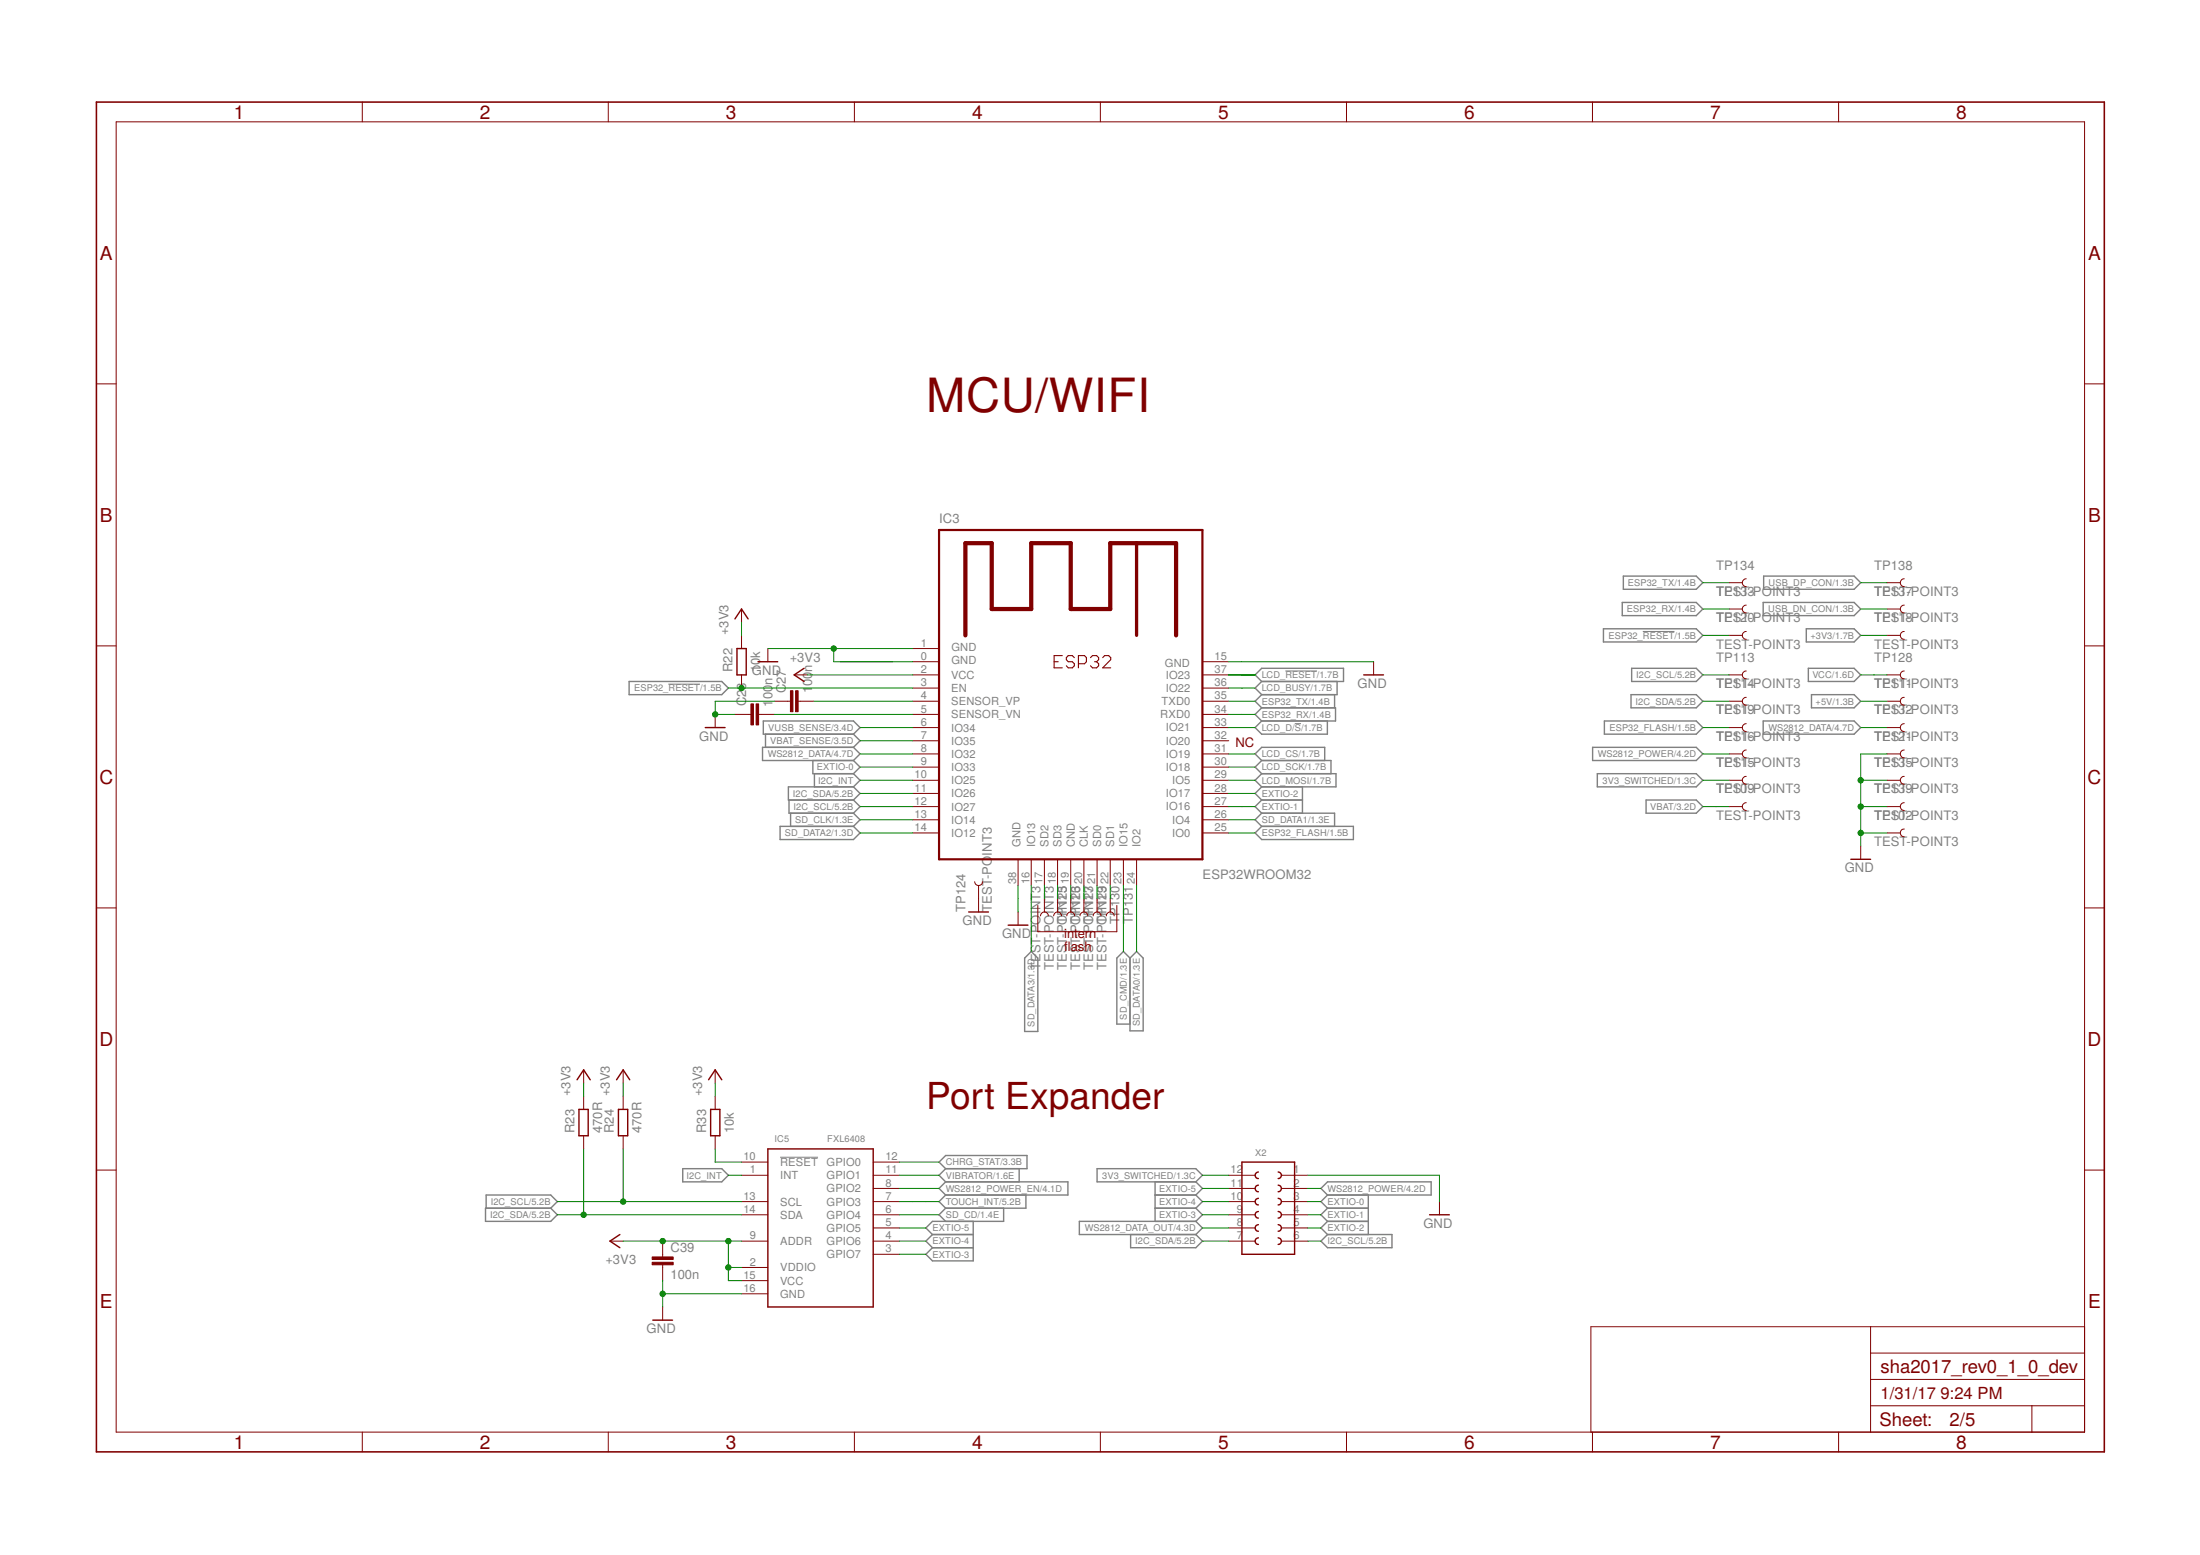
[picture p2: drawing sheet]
<svg xmlns="http://www.w3.org/2000/svg" width="297mm" height="210mm" viewBox="0 0 297 210" stroke-linecap="round" stroke-linejoin="round" font-family="sans-serif">
<path d="M90.2 92.4h4.3M173.5 90.6h4.3M174.8 97.7h.9M221.8 85.2h4.3M105.3 156.2h5.1" fill="none" stroke="#808080" stroke-width=".14"/>
<g fill="none" stroke="#808080" stroke-width=".19">
<path d="M219.2 77.8h9.8l.9 .9-.9 .8h-9.8zM238.1 77.8h12.2l.9 .9-.9 .8h-12.2zM84.9 92h12.6l.8 .9-.8 .9h-12.6zM103.1 97.3h12.1l.9 .9-.9 .9h-12.1zM103.4 99.1v1.8M115.2 99.1l.9 .9-.9 .9M169.5 91.1l.8-.9h11.1v1.8h-11.1zM170.3 93.8l-.8 .9 .8 .8M170.3 95.5h10v1.8h-10M170.3 95.5l-.8 .9 .8 .9M170.3 92l-.8 .9 .8 .9M170.3 97.3l-.8 .9 .8 .9h8.9v-1.8"/>
<path d="M180.2 93.8v1.7M180.5 92v1.8h-10.2M216.5 84.9h12.5l.9 .9-.9 .9h-12.5zM216.6 97.3h12.4l.9 .9-.9 .9h-12.4zM219 81.3h10l.9 .9-.9 .9h-10zM220.2 93.8h8.8l.9 .9-.9 .8h-8.8zM220.3 90.2h8.7l.9 .9-.9 .9h-8.7zM238.1 97.3h12.2l.9 .9-.9 .9h-12.2zM238.1 81.3h12.2l.9 .9-.9 .9h-12.2zM243.9 84.9h6.4l.9 .9-.9 .9h-6.4zM244.2 90.2h6.1l.9 .9-.9 .9h-6.1zM244.6 93.8h5.7l.9 .9-.9 .8h-5.7z"/>
<path d="M105.3 111.5h9.9l.9 .9-.9 .9h-9.9zM106.5 108v1.8h8.7M106.7 109.8v1.7M109.7 102.7v1.7h5.5M110 104.4v1.8M115.2 100.9h-12.2v1.8h12.2M115.2 106.2h-8.8v1.8h8.8M115.2 109.8l.9 .9-.9 .8M115.2 100.9l.9 .9-.9 .9M115.2 106.2l.9 .9-.9 .9M115.2 108l.9 .9-.9 .9M115.2 104.4l.9 .9-.9 .9"/>
<path d="M115.2 102.7l.9 .8-.9 .9M170.3 109.8h9.9v1.7M170.3 102.7l-.8 .8 .8 .9M170.3 102.7h9.4v1.7M170.3 104.4h10.1v1.8h-10.1M170.3 102.7l-.8-.9 .8-.9h8.6v1.8M170.3 109.8l-.8 .9 .8 .8M170.3 111.5h12.4v1.8h-12.4l-.8-.9zM170.3 104.4l-.8 .9 .8 .9M170.3 108h5.6M170.3 108l-.8 .9 .8 .9M170.3 106.2l-.8 .9 .8 .9"/>
<path d="M175.9 106.2v3.6M215 100.9h14l.9 .9-.9 .9h-14zM215.7 104.4h13.3l.9 .9-.9 .9h-13.3zM222.2 108h6.8l.9 .9-.9 .9h-6.8zM138.3 129.3l.9-.9 .9 .9v9.9h-1.8zM152.6 129.3l-.9-.9-.9 .9v8.9h1.8M153.5 128.4l.8 .9v9.8h-1.7v-9.8zM92.2 157.8h5.3l.8 .8-.8 .9h-5.3zM126.8 156.9l.9-.9h11v1.8h-11zM127.7 157.8l-.9 .8 .9 .9M127.7 159.5h16.5v1.8h-16.5M127.7 159.5l-.9 .9 .9 .9"/>
<path d="M137.6 157.8v1.7M148.1 157.8h13.4l.8 .8-.8 .9h-13.4zM156 159.5v5.4M161.5 159.5l.8 .9-.8 .9M65.6 163.1h8.8l.8 .9-.8 .9h-8.8zM65.6 163.1v-1.8h8.8l.8 .9-.8 .9M125.9 168.4h5.5M125.9 166.6h5.5M125.9 166.6l-.9 .9 .9 .9M127.7 163.1l-.9 .9 .9 .9M127.7 161.3l-.9 .9 .9 .9M131.4 164.9v5.3h-5.5l-.9-.9 .9-.9"/>
<path d="M135.5 163.1v1.8h-9.6l-.9 .9 .9 .8M138.5 161.3v1.8h-10.8M152.7 166.6v1.8h8.8l.8-.9-.8-.9M156 163.1h5.5M156 161.3h5.5M161.5 164.9h-15.8v1.7h15.8M161.5 163.1l.8 .9-.8 .9M161.5 161.3l.8 .9-.8 .9M161.5 164.9l.8 .9-.8 .8M178.4 160.4l.8-.9h14v1.8h-14zM178.4 167.5l.8-.9h8.7v1.8h-8.7zM179.2 163.1h5.5"/>
<path d="M179.2 164.9h5.5M179.2 161.3l-.8 .9 .8 .9M179.2 163.1l-.8 .9 .8 .9M179.2 164.9l-.8 .9 .8 .8M184.7 161.3v5.3"/>
</g>
<g fill="none" stroke="#800000" stroke-width=".14">
<path d="M15.7 16.4h265.8v176.9h-265.8zM48.9 13.8v2.6M82.1 13.8v2.6M115.4 13.8v2.6M148.6 13.8v2.6M181.8 13.8v2.6M215 13.8v2.6M248.2 13.8v2.6M13 51.8h2.7M281.5 51.8h2.6M233.5 78.7h1.7M235.8 78.1a.53 .53 0 0 0-.6 .6 .53 .53 0 0 0 .6 .5"/>
<path d="M254.8 78.7h1.8M257.1 78.1a.53 .53 0 0 0-.5 .6 .53 .53 0 0 0 .5 .5M13 87.2h2.7M96.6 96.4v1.8M99.2 96.4h2.2M100.1 82.2v1.8M100.1 85.8v1.7M100.1 91.1v1.8M102.4 96.4h2.2M103.7 87.5v1.8M104.6 94.7h2.1M107.2 91.1h1.8"/>
<path d="M107.8 94.7h2.1M123.2 94.7h3.6M123.2 96.4h3.6M123.2 100h3.6M123.2 98.2h3.6M123.2 92.9h3.6M123.2 91.1h3.6M123.2 89.3h3.6M123.2 87.5h3.6M162.3 94.7h3.6M162.3 96.4h3.6M162.3 100h3.6"/>
<path d="M162.3 98.2h3.6M162.3 92.9h3.6M162.3 91.1h3.6M162.3 89.3h3.6M185.5 89.3v1.8M233.5 94.7h1.7M233.5 98.2h1.7M233.5 91.1h1.7M233.5 85.8h1.7M233.5 82.2h1.7M235.8 90.6a.53 .53 0 0 0-.6 .5 .53 .53 0 0 0 .6 .5M235.8 94.1a.53 .53 0 0 0-.6 .6 .53 .53 0 0 0 .6 .5"/>
<path d="M235.8 97.7a.53 .53 0 0 0-.6 .5 .53 .53 0 0 0 .6 .5M235.8 85.2a.53 .53 0 0 0-.6 .6 .53 .53 0 0 0 .6 .5M235.8 81.7a.53 .53 0 0 0-.6 .5 .53 .53 0 0 0 .6 .5M254.8 94.7h1.8M254.8 98.2h1.8M254.8 91.1h1.8M254.8 85.8h1.8M254.8 82.2h1.8M257.1 85.2a.53 .53 0 0 0-.5 .6 .53 .53 0 0 0 .5 .5M257.1 90.6a.53 .53 0 0 0-.5 .5 .53 .53 0 0 0 .5 .5M257.1 94.1a.53 .53 0 0 0-.5 .6 .53 .53 0 0 0 .5 .5M257.1 97.7a.53 .53 0 0 0-.5 .5 .53 .53 0 0 0 .5 .5"/>
<path d="M257.1 81.7a.53 .53 0 0 0-.5 .5 .53 .53 0 0 0 .5 .5M281.5 87.2h2.6M123.2 112.4h3.6M123.2 110.7h3.6M123.2 108.9h3.6M123.2 107.1h3.6M123.2 105.3h3.6M123.2 103.5h3.6M123.2 101.8h3.6M131.6 119a.53 .53 0 0 0 .5 .5 .53 .53 0 0 0 .6-.5M132.1 119.5v3.6M137.5 116v3.5"/>
<path d="M139.2 116v3.5M141 116v3.5M142.8 116v3.5M144.6 116v3.5M146.3 116v3.5M148.1 116v3.5M149.9 116v3.5M151.7 116v3.5M153.5 116v3.5M162.3 112.4h3.6M162.3 110.7h3.6M162.3 108.9h3.6"/>
<path d="M162.3 107.1h3.6M162.3 105.3h3.6M162.3 103.5h3.6M162.3 101.8h3.6M233.5 108.9h1.7M233.5 105.3h1.7M233.5 101.8h1.7M235.8 101.2a.53 .53 0 0 0-.6 .6 .53 .53 0 0 0 .6 .5M235.8 104.8a.53 .53 0 0 0-.6 .5 .53 .53 0 0 0 .6 .6M235.8 108.4a.53 .53 0 0 0-.6 .5 .53 .53 0 0 0 .6 .5M251.2 114.2v1.8M254.8 112.4h1.8"/>
<path d="M254.8 108.9h1.8M254.8 105.3h1.8M254.8 101.8h1.8M257.1 101.2a.53 .53 0 0 0-.5 .6 .53 .53 0 0 0 .5 .5M257.1 104.8a.53 .53 0 0 0-.5 .5 .53 .53 0 0 0 .5 .6M257.1 108.4a.53 .53 0 0 0-.5 .5 .53 .53 0 0 0 .5 .5M257.1 111.9a.53 .53 0 0 0-.5 .5 .53 .53 0 0 0 .5 .6M13 122.6h2.7M137.5 123.1v1.8M140.1 122.2v3.6h10.7v-3.6M140.5 123.6a.53 .53 0 0 1 .5-.5 .53 .53 0 0 1 .5 .5M141 121.3v1.8"/>
<path d="M142.3 123.6a.53 .53 0 0 1 .5-.5 .53 .53 0 0 1 .5 .5M142.8 121.3v1.8M144 123.6a.53 .53 0 0 1 .6-.5 .53 .53 0 0 1 .5 .5M144.6 121.3v1.8M145.8 123.6a.53 .53 0 0 1 .5-.5 .53 .53 0 0 1 .6 .5M146.3 121.3v1.8M147.6 123.6a.53 .53 0 0 1 .5-.5 .53 .53 0 0 1 .6 .5M148.1 121.3v1.8M149.4 123.6a.53 .53 0 0 1 .5-.5 .53 .53 0 0 1 .5 .5M149.9 121.3v1.8M281.5 122.6h2.6M13 157.9h2.7"/>
<path d="M78.8 144.4v1.8M78.8 148v1.8M78.8 153.3v1.8M84.1 144.4v1.8M84.1 148v1.8M84.1 153.3v1.8M96.6 144.4v1.8M96.6 148v1.8M96.6 153.3v1.8M100.1 156.9h3.6M100.1 158.6h3.6M117.9 156.9h3.6"/>
<path d="M117.9 158.6h3.6M165.9 158.6h3.6M173 158.6h3.6M281.5 157.9h2.6M82.4 167.5h1.7M89.5 167.5v2.2M89.5 170.7v2.2M89.5 176.4v1.8M100.1 162.2h3.6M100.1 164h3.6M100.1 172.9h3.6M100.1 174.6h3.6"/>
<path d="M100.1 167.5h3.6M100.1 171.1h3.6M117.9 162.2h3.6M117.9 164h3.6M117.9 160.4h3.6M117.9 165.8h3.6M117.9 167.5h3.6M117.9 169.3h3.6M165.9 162.2h3.6M165.9 164h3.6M165.9 160.4h3.6M165.9 165.8h3.6"/>
<path d="M165.9 167.5h3.6M173 162.2h3.6M173 164h3.6M173 160.4h3.6M173 165.8h3.6M173 167.5h3.6M194.4 162.2v1.8M252.6 179.1v14.2M281.5 179.1h-66.7v14.2M48.9 193.3v2.7M82.1 193.3v2.7M115.4 193.3v2.7"/>
<path d="M148.6 193.3v2.7M181.8 193.3v2.7M215 193.3v2.7M248.2 193.3v2.7M252.6 189.8h28.9M252.6 186.2h28.9M252.6 182.6h28.9M274.3 189.8v3.5"/>
</g>
<path d="M13 13.8h271.1v182.2h-271.1z" fill="none" stroke="#800000" stroke-width=".21"/>
<g fill="none" stroke="#800000" stroke-width=".19">
<path d="M95.2 98.2h2.7M99.2 83.5l.9-1.3 .9 1.3M99.5 87.5h1.3v3.6h-1.3zM102.3 89.3h2.7M108.6 90.2l-1.4 .9 1.4 .9M184.1 91.1h2.7M249.9 116h2.7M130.8 123.1h2.7M136.1 124.9h2.7M77.9 145.8l.9-1.4 .9 1.4M78.2 149.8h1.2v3.5h-1.2zM83.2 145.8l.9-1.4 .9 1.4"/>
<path d="M83.5 149.8h1.3v3.5h-1.3zM95.7 145.8l.9-1.4 .9 1.4M95.9 149.8h1.3v3.5h-1.3zM103.7 155.1h14.2v21.3h-14.2zM167.7 156.9h7.1v12.4h-7.1zM169.9 158.2a.44 .44 0 0 0-.4 .4 .44 .44 0 0 0 .4 .5M169.9 160a.44 .44 0 0 0-.4 .4 .44 .44 0 0 0 .4 .5M172.6 158.2a.44 .44 0 0 1 .4 .4 .44 .44 0 0 1-.4 .5M172.6 160a.44 .44 0 0 1 .4 .4 .44 .44 0 0 1-.4 .5M83.7 166.6l-1.3 .9 1.3 .9M88.1 178.2h2.7M169.9 161.8a.44 .44 0 0 0-.4 .4 .44 .44 0 0 0 .4 .4"/>
<path d="M169.9 163.5a.44 .44 0 0 0-.4 .5 .44 .44 0 0 0 .4 .4M169.9 165.3a.44 .44 0 0 0-.4 .5 .44 .44 0 0 0 .4 .4M169.9 167.1a.44 .44 0 0 0-.4 .4 .44 .44 0 0 0 .4 .5M172.6 167.1a.44 .44 0 0 1 .4 .4 .44 .44 0 0 1-.4 .5M172.6 165.3a.44 .44 0 0 1 .4 .5 .44 .44 0 0 1-.4 .4M172.6 163.5a.44 .44 0 0 1 .4 .5 .44 .44 0 0 1-.4 .4M172.6 161.8a.44 .44 0 0 1 .4 .4 .44 .44 0 0 1-.4 .4M193 164h2.7"/>
</g>
<g fill="#800000" stroke="#800000" stroke-width=".14">
<path d="M107.4 93.2h.4v2.9h-.4z"/>
<path d="M106.7 93.2h.4v2.9h-.4z"/>
<path d="M102.1 95h.3v2.9h-.3z"/>
<path d="M101.4 95h.3v2.9h-.3z"/>
<path d="M88.1 170.4h2.8v.3h-2.8z"/>
<path d="M88.1 169.7h2.8v.3h-2.8z"/>
</g>
<path d="M126.8 71.5h35.5v44.5h-35.5z" fill="none" stroke="#800000" stroke-width=".3"/>
<path d="M130.3 85.8v-12.5h3.6v8.9h5.3v-8.9h5.4v8.9h5.3v-8.9h8.9v12.5" fill="none" stroke="#800000" stroke-width=".57"/>
<path d="M153.5 73.3v12.5" fill="none" stroke="#800000" stroke-width=".44"/>
<path d="M142.3 89.3h.6M143.4 88.5h-1.1v1.6h1.1M145.1 88.8l-.3-.3h-.6l-.2 .3v.2l.2 .3h.6l.3 .3v.3l-.3 .2h-.6l-.2-.2M145.6 89.6h.8l.3-.3v-.5l-.3-.3h-.8v1.6M147.2 88.8l.3-.3h.6l.2 .3v.2l-.2 .3M147.8 89.3h.3M148.1 89.3l.2 .3v.3l-.2 .2h-.6l-.3-.2M148.9 88.8l.2-.3h.6l.3 .3v.2l-1.1 1.1h1.1" fill="none" stroke="#800000" stroke-width=".15"/>
<g fill="none" stroke="#008000" stroke-width=".14">
<path d="M229.9 78.7h3.6M251.2 78.7h3.6M98.3 92.9h24.9M100.1 84v1.8M103.7 87.5h19.5M104.6 94.7h-8v1.7h2.6M104.6 96.4h18.6M109 91.1h14.2M109.9 94.7h13.3M112.6 87.5v1.8h10.6M116.1 98.2h7.1M116.1 100h7.1"/>
<path d="M165.9 94.7h3.6M165.9 96.4h3.6M165.9 89.3h19.6M165.9 92.9h3.6M165.9 91.1h3.6M165.9 98.2h3.6M229.9 94.7h3.6M229.9 85.8h3.6M229.9 91.1h3.6M229.9 82.2h3.6M229.9 98.2h3.6M251.2 94.7h3.6"/>
<path d="M251.2 85.8h3.6M251.2 91.1h3.6M251.2 82.2h3.6M251.2 98.2h3.6M116.1 101.8h7.1M116.1 105.3h7.1M116.1 108.9h7.1M116.1 112.4h7.1M116.1 103.5h7.1M116.1 110.7h7.1M116.1 107.1h7.1M137.5 119.5v3.6"/>
<path d="M139.2 119.5v8.9M141 119.5v1.8M142.8 119.5v1.8M144.6 119.5v1.8M146.3 119.5v1.8M148.1 119.5v1.8M149.9 119.5v1.8M151.7 119.5v8.9M153.5 119.5v8.9M165.9 101.8h3.6M165.9 105.3h3.6M165.9 108.9h3.6"/>
<path d="M165.9 112.4h3.6M165.9 103.5h3.6M165.9 110.7h3.6M165.9 107.1h3.6M229.9 101.8h3.6M229.9 105.3h3.6M229.9 108.9h3.6M251.2 105.3h3.6M251.2 108.9h3.6M251.2 112.4h3.6M254.8 101.8h-3.6v12.4M78.8 146.2v1.8"/>
<path d="M78.8 155.1v8.9M84.1 146.2v1.8M84.1 155.1v7.1M96.6 146.2v1.8M96.6 155.1v1.8h3.5M98.3 158.6h1.8M121.5 158.6h5.3M121.5 156.9h5.3M162.3 158.6h3.6M176.6 158.6h17.8v3.6M75.2 164h24.9M75.2 162.2h24.9"/>
<path d="M84.1 167.5h16M89.5 174.6h10.6M89.5 172.9v3.5M98.3 167.5v5.4h1.8M98.3 171.1h1.8M121.5 167.5h3.5M121.5 164h5.3M121.5 160.4h5.3M121.5 162.2h5.3M121.5 169.3h3.5M121.5 165.8h3.5M162.3 167.5h3.6"/>
<path d="M162.3 164h3.6M162.3 160.4h3.6M162.3 162.2h3.6M162.3 165.8h3.6M176.6 167.5h1.8M176.6 164h1.8M176.6 160.4h1.8M176.6 162.2h1.8M176.6 165.8h1.8"/>
</g>
<g fill="#008000" stroke="#008000" stroke-width=".14">
<circle cx="96.6" cy="96.4" r=".36"/>
<circle cx="112.6" cy="87.5" r=".36"/>
<circle cx="89.5" cy="174.6" r=".36"/>
<circle cx="251.2" cy="105.3" r=".36"/>
<circle cx="251.2" cy="108.9" r=".36"/>
<circle cx="251.2" cy="112.4" r=".36"/>
<circle cx="100.1" cy="92.9" r=".36"/>
<circle cx="98.3" cy="167.5" r=".36"/>
<circle cx="98.3" cy="171.1" r=".36"/>
<circle cx="89.5" cy="167.5" r=".36"/>
<circle cx="78.8" cy="164" r=".36"/>
<circle cx="84.1" cy="162.2" r=".36"/>
</g>
<text font-size="6.4" fill="#800000" x="125.1" y="55.5">MCU/WIFI</text>
<text font-size="5" fill="#800000" x="125.1" y="149.8">Port Expander</text>
<g font-size="2.6" fill="#800000">
<text x="31.6" y="16">1</text>
<text x="64.8" y="16">2</text>
<text x="98" y="16">3</text>
<text x="131.2" y="16">4</text>
<text x="164.5" y="16">5</text>
<text x="197.7" y="16">6</text>
<text x="230.9" y="16">7</text>
<text x="264.1" y="16">8</text>
<text x="13.5" y="35">A</text>
<text x="281.9" y="35">A</text>
<text x="13.5" y="70.4">B</text>
<text x="281.9" y="70.4">B</text>
<text x="13.4" y="105.8">C</text>
<text x="281.9" y="105.8">C</text>
<text x="13.4" y="141.2">D</text>
<text x="281.9" y="141.2">D</text>
<text x="13.5" y="176.5">E</text>
<text x="281.9" y="176.5">E</text>
<text x="31.6" y="195.6">1</text>
<text x="64.8" y="195.6">2</text>
<text x="98" y="195.6">3</text>
<text x="131.2" y="195.6">4</text>
<text x="164.5" y="195.6">5</text>
<text x="197.7" y="195.6">6</text>
<text x="230.9" y="195.6">7</text>
<text x="264.1" y="195.6">8</text>
</g>
<g font-size="2.5" fill="#800000">
<text x="253.9" y="185.3">sha2017_rev0_1_0_dev</text>
<text x="253.7" y="192.5">Sheet:</text>
<text x="263.2" y="192.4">2/5</text>
</g>
<g font-size="2.2" fill="#800000">
<text x="253.9" y="188.9">1/31/17</text>
<text x="262" y="188.9">9:24 PM</text>
</g>
<g font-size="1.8" fill="#808080">
<text x="126.8" y="70.7">IC3</text>
<text x="231.7" y="76.9">TP134</text>
<text x="253" y="76.9">TP138</text>
<text x="231.7" y="84">TE120</text>
<text x="231.7" y="80.4">TE133</text>
<text x="231.7" y="84">TPST-POINT3</text>
<text x="231.7" y="80.4">TPST-POINT3</text>
<text x="253" y="84">TE118</text>
<text x="253" y="80.4">TE137</text>
<text x="253" y="84">TPST-POINT3</text>
<text x="253" y="80.4">TPST-POINT3</text>
<text x="98.4" y="85.8" transform="rotate(-90 98.4 85.8)">+3V3</text>
<text x="102.6" y="88.8" transform="rotate(-90 102.6 88.8)">k</text>
<text x="106.6" y="89.3">+3V3</text>
<text x="231.7" y="87.5">TEST-POINT3</text>
<text x="231.7" y="89.3">TP113</text>
<text x="253" y="87.5">TEST-POINT3</text>
<text x="253" y="89.3">TP128</text>
<text x="98.9" y="90.7" transform="rotate(-90 98.9 90.7)">R22</text>
<text x="100.8" y="95.4" transform="rotate(-90 100.8 95.4)">C28</text>
<text x="101.5" y="91.1">GND</text>
<text x="102.6" y="90.7" transform="rotate(-90 102.6 90.7)">10</text>
<text x="104.3" y="95.4" transform="rotate(-90 104.3 95.4)">1</text>
<text x="104.3" y="94.4" transform="rotate(-90 104.3 94.4)">00</text>
<text x="104.3" y="92.4" transform="rotate(-90 104.3 92.4)">n</text>
<text x="106.1" y="93.6" transform="rotate(-90 106.1 93.6)">C27</text>
<text x="109.6" y="93.6" transform="rotate(-90 109.6 93.6)">1</text>
<text x="109.6" y="92.6" transform="rotate(-90 109.6 92.6)">00</text>
<text x="109.6" y="90.7" transform="rotate(-90 109.6 90.7)">n</text>
<text x="183.3" y="92.9">GND</text>
<text x="231.7" y="92.9">TE114</text>
<text x="231.7" y="92.9">TPST-POINT3</text>
<text x="253" y="92.9">TE111</text>
<text x="253" y="92.9">TPST-POINT3</text>
<text x="94.4" y="100">GND</text>
<text x="231.7" y="96.4">TE119</text>
<text x="231.7" y="100">TE116</text>
<text x="231.7" y="96.4">TPST-POINT3</text>
<text x="231.7" y="100">TPST-POINT3</text>
<text x="253" y="96.4">TE132</text>
<text x="253" y="100">TE121</text>
<text x="253" y="96.4">TPST-POINT3</text>
<text x="253" y="100">TPST-POINT3</text>
<text x="231.7" y="103.5">TE115</text>
<text x="231.7" y="107.1">TE109</text>
<text x="231.7" y="103.5">TPST-POINT3</text>
<text x="231.7" y="107.1">TPST-POINT3</text>
<text x="253" y="103.5">TE135</text>
<text x="253" y="107.1">TE139</text>
<text x="253" y="103.5">TPST-POINT3</text>
<text x="253" y="107.1">TPST-POINT3</text>
<text x="231.7" y="110.7">TEST-POINT3</text>
<text x="253" y="110.7">TE102</text>
<text x="253" y="110.7">TPST-POINT3</text>
<text x="133.9" y="115.5" transform="rotate(-90 133.9 115.5)">INT3</text>
<text x="162.4" y="118.7">ESP32WROOM32</text>
<text x="249.1" y="117.8">GND</text>
<text x="253" y="114.2">TEST-POINT3</text>
<text x="130" y="124.9">GND</text>
<text x="130.3" y="123.1" transform="rotate(-90 130.3 123.1)">TP124</text>
<text x="133.9" y="123.1" transform="rotate(-90 133.9 123.1)">TEST-PO</text>
<text x="144" y="124.7" transform="rotate(-90 144 124.7)">TP123</text>
<text x="145.8" y="124.7" transform="rotate(-90 145.8 124.7)">TP123</text>
<text x="147.6" y="124.7" transform="rotate(-90 147.6 124.7)">TP123</text>
<text x="149.4" y="124.7" transform="rotate(-90 149.4 124.7)">TP123</text>
<text x="151.2" y="124.7" transform="rotate(-90 151.2 124.7)">TP130</text>
<text x="152.9" y="124.7" transform="rotate(-90 152.9 124.7)">TP131</text>
<text x="135.3" y="126.7">GND</text>
<text x="140.5" y="131" transform="rotate(-90 140.5 131)">TEST-POINT3</text>
<text x="142.3" y="131" transform="rotate(-90 142.3 131)">TEST-POINT3</text>
<text x="144" y="131" transform="rotate(-90 144 131)">TEST-POINT5</text>
<text x="145.8" y="131" transform="rotate(-90 145.8 131)">TEST-POINT6</text>
<text x="147.6" y="131" transform="rotate(-90 147.6 131)">TEST-POINT7</text>
<text x="149.4" y="131" transform="rotate(-90 149.4 131)">TEST-POINT9</text>
<text x="77" y="148" transform="rotate(-90 77 148)">+3V3</text>
<text x="82.4" y="148" transform="rotate(-90 82.4 148)">+3V3</text>
<text x="94.8" y="148" transform="rotate(-90 94.8 148)">+3V3</text>
<text x="77.6" y="153" transform="rotate(-90 77.6 153)">R23</text>
<text x="81.3" y="153" transform="rotate(-90 81.3 153)">470R</text>
<text x="82.9" y="153" transform="rotate(-90 82.9 153)">R24</text>
<text x="86.6" y="153" transform="rotate(-90 86.6 153)">470R</text>
<text x="95.3" y="153" transform="rotate(-90 95.3 153)">R33</text>
<text x="99.1" y="153" transform="rotate(-90 99.1 153)">10k</text>
<text x="192.2" y="165.8">GND</text>
<text x="81.7" y="170.6">+3V3</text>
<text x="90.5" y="172.6">100n</text>
<text x="90.5" y="169.1">C39</text>
<text x="87.3" y="180">GND</text>
</g>
<g font-size="1.8" fill="#800000">
<text x="166.8" y="100.9">NC</text>
<text x="143.7" y="126.6">intern</text>
<text x="143.7" y="128.4">fash</text>
<text x="143.7" y="128.4">l</text>
</g>
<g font-size="1.5" fill="#808080">
<text x="124.3" y="89.1">0</text>
<text x="124.3" y="87.3">1</text>
<text x="128.5" y="89.7">GND</text>
<text x="128.5" y="87.9">GND</text>
<text x="164" y="89.1">15</text>
<text x="124.3" y="94.4">4</text>
<text x="124.3" y="92.6">3</text>
<text x="124.3" y="90.9">2</text>
<text x="128.4" y="95.2">SENSOR_VP</text>
<text x="128.4" y="93.4">EN</text>
<text x="128.4" y="91.6">VCC</text>
<text x="156.8" y="95.2">TXD0</text>
<text x="157.3" y="90">GND</text>
<text x="157.4" y="93.4">IO22</text>
<text x="157.4" y="91.6">IO23</text>
<text x="164" y="94.4">35</text>
<text x="164" y="92.6">36</text>
<text x="164" y="90.9">37</text>
<text x="124.3" y="101.5">8</text>
<text x="124.3" y="99.7">7</text>
<text x="124.3" y="98">6</text>
<text x="124.3" y="96.2">5</text>
<text x="128.4" y="100.5">IO35</text>
<text x="128.4" y="98.7">IO34</text>
<text x="128.4" y="97">SENSOR_VN</text>
<text x="156.7" y="97">RXD0</text>
<text x="157.4" y="100.5">IO20</text>
<text x="157.4" y="98.7">IO21</text>
<text x="164" y="101.5">31</text>
<text x="164" y="99.7">32</text>
<text x="164" y="98">33</text>
<text x="164" y="96.2">34</text>
<text x="123.5" y="106.9">11</text>
<text x="123.5" y="105.1">10</text>
<text x="124.3" y="103.3">9</text>
<text x="128.4" y="107.6">IO26</text>
<text x="128.4" y="105.9">IO25</text>
<text x="128.4" y="104.1">IO33</text>
<text x="128.4" y="102.3">IO32</text>
<text x="157.4" y="107.6">IO17</text>
<text x="157.4" y="104.1">IO18</text>
<text x="157.4" y="102.3">IO19</text>
<text x="158.3" y="105.8">IO5</text>
<text x="164" y="106.9">28</text>
<text x="164" y="105.1">29</text>
<text x="164" y="103.3">30</text>
<text x="123.5" y="112.2">14</text>
<text x="123.5" y="110.4">13</text>
<text x="123.5" y="108.6">12</text>
<text x="128.4" y="113">IO12</text>
<text x="128.4" y="111.2">IO14</text>
<text x="128.4" y="109.4">IO27</text>
<text x="157.4" y="109.4">IO16</text>
<text x="158.3" y="113">IO0</text>
<text x="158.3" y="111.2">IO4</text>
<text x="164" y="112.2">25</text>
<text x="164" y="110.4">26</text>
<text x="164" y="108.6">27</text>
<text x="137.2" y="119.3" transform="rotate(-90 137.2 119.3)">38</text>
<text x="137.8" y="114.3" transform="rotate(-90 137.8 114.3)">GND</text>
<text x="139" y="119.3" transform="rotate(-90 139 119.3)">16</text>
<text x="139.8" y="114.3" transform="rotate(-90 139.8 114.3)">IO13</text>
<text x="140.8" y="119.3" transform="rotate(-90 140.8 119.3)">17</text>
<text x="141.5" y="114.3" transform="rotate(-90 141.5 114.3)">SD2</text>
<text x="142.5" y="119.3" transform="rotate(-90 142.5 119.3)">18</text>
<text x="143.3" y="114.3" transform="rotate(-90 143.3 114.3)">SD3</text>
<text x="144.3" y="119.3" transform="rotate(-90 144.3 119.3)">19</text>
<text x="145.1" y="114.3" transform="rotate(-90 145.1 114.3)">CND</text>
<text x="146.1" y="119.3" transform="rotate(-90 146.1 119.3)">20</text>
<text x="146.9" y="114.3" transform="rotate(-90 146.9 114.3)">CLK</text>
<text x="147.9" y="119.3" transform="rotate(-90 147.9 119.3)">21</text>
<text x="148.7" y="114.3" transform="rotate(-90 148.7 114.3)">SD0</text>
<text x="149.7" y="119.3" transform="rotate(-90 149.7 119.3)">22</text>
<text x="150.4" y="114.3" transform="rotate(-90 150.4 114.3)">SD1</text>
<text x="151.4" y="119.3" transform="rotate(-90 151.4 119.3)">23</text>
<text x="152.2" y="114.3" transform="rotate(-90 152.2 114.3)">IO15</text>
<text x="153.2" y="119.3" transform="rotate(-90 153.2 119.3)">24</text>
<text x="154" y="114.3" transform="rotate(-90 154 114.3)">IO2</text>
<text x="100.4" y="156.6">10</text>
<text x="100.4" y="162">13</text>
<text x="101.2" y="158.4">1</text>
<text x="105.3" y="157.4">RESET</text>
<text x="105.3" y="159.2">INT</text>
<text x="111.6" y="157.4">GPIO0</text>
<text x="111.6" y="159.2">GPIO1</text>
<text x="111.6" y="161">GPIO2</text>
<text x="119.5" y="156.6">12</text>
<text x="119.5" y="158.4">11</text>
<text x="119.5" y="160.2">8</text>
<text x="119.5" y="162">7</text>
<text x="166.2" y="158.4">12</text>
<text x="166.2" y="160.2">11</text>
<text x="166.2" y="162">10</text>
<text x="174.7" y="158.4">1</text>
<text x="174.7" y="160.2">2</text>
<text x="174.7" y="162">3</text>
<text x="100.4" y="163.7">14</text>
<text x="101.2" y="167.3">9</text>
<text x="105.3" y="162.7">SCL</text>
<text x="105.3" y="164.5">SDA</text>
<text x="111.6" y="162.7">GPIO3</text>
<text x="111.6" y="164.5">GPIO4</text>
<text x="111.6" y="166.3">GPIO5</text>
<text x="119.5" y="163.7">6</text>
<text x="119.5" y="165.5">5</text>
<text x="119.5" y="167.3">4</text>
<text x="167" y="163.7">9</text>
<text x="167" y="165.5">8</text>
<text x="167" y="167.3">7</text>
<text x="174.7" y="167.3">6</text>
<text x="174.7" y="165.5">5</text>
<text x="174.7" y="163.7">4</text>
<text x="100.4" y="172.6">15</text>
<text x="101.2" y="170.8">2</text>
<text x="105.3" y="173.4">VCC</text>
<text x="105.3" y="168.1">ADDR</text>
<text x="105.3" y="171.6">VDDIO</text>
<text x="111.6" y="168.1">GPIO6</text>
<text x="111.6" y="169.8">GPIO7</text>
<text x="119.5" y="169.1">3</text>
<text x="100.4" y="174.4">16</text>
<text x="105.3" y="175.2">GND</text>
</g>
<g font-size="1.2" fill="#808080">
<text x="219.7" y="82.7">ESP32_RX/1.4B</text>
<text x="219.8" y="79.1">ESP32_TX/1.4B</text>
<text x="238.7" y="82.7">USB_DN_CON/1.3B</text>
<text x="238.8" y="79.1">USB_DP_CON/1.3B</text>
<text x="217.2" y="86.2">ESP32_RESET/1.5B</text>
<text x="244.4" y="86.2">+3V3/1.7B</text>
<text x="85.6" y="93.3">ESP32_RESET/1.5B</text>
<text x="170.4" y="95.1">ESP32_TX/1.4B</text>
<text x="170.4" y="93.3">LCD_BUSY/1.7B</text>
<text x="170.4" y="91.5">LCD_RESET/1.7B</text>
<text x="220.8" y="95.1">I2C_SDA/5.2B</text>
<text x="220.9" y="91.5">I2C_SCL/5.2B</text>
<text x="244.7" y="91.5">VCC/1.6D</text>
<text x="245.1" y="95.1">+5V/1.3B</text>
<text x="103.7" y="98.7">VUSB_SENSE/3.4D</text>
<text x="104" y="100.4">VBAT_SENSE/3.5D</text>
<text x="170.4" y="96.9">ESP32_RX/1.4B</text>
<text x="170.4" y="98.7">LCD_D/S/1.7B</text>
<text x="217.3" y="98.7">ESP32_FLASH/1.5B</text>
<text x="238.8" y="98.7">WS2812_DATA/4.7D</text>
<text x="103.7" y="102.2">WS2812_DATA/4.7D</text>
<text x="107.1" y="107.5">I2C_SDA/5.2B</text>
<text x="110.3" y="104">EXTIO-0</text>
<text x="110.5" y="105.8">I2C_INT</text>
<text x="170.4" y="104">LCD_SCK/1.7B</text>
<text x="170.4" y="102.2">LCD_CS/1.7B</text>
<text x="170.4" y="105.8">LCD_MOSI/1.7B</text>
<text x="170.4" y="107.5">EXTIO-2</text>
<text x="215.8" y="102.2">WS2812_POWER/4.2D</text>
<text x="216.4" y="105.8">3V3_SWITCHED/1.3C</text>
<text x="106" y="112.9">SD_DATA2/1.3D</text>
<text x="107.1" y="109.3">I2C_SCL/5.2B</text>
<text x="107.4" y="111.1">SD_CLK/1.3E</text>
<text x="170.4" y="111.1">SD_DATA1/1.3E</text>
<text x="170.4" y="109.3">EXTIO-1</text>
<text x="170.4" y="112.9">ESP32_FLASH/1.5B</text>
<text x="222.8" y="109.3">VBAT/3.2D</text>
<text x="152.1" y="137.6" transform="rotate(-90 152.1 137.6)">SD_CMD/1.3E</text>
<text x="139.7" y="138.6" transform="rotate(-90 139.7 138.6)">SD_DATA3/1.3D</text>
<text x="153.9" y="138.5" transform="rotate(-90 153.9 138.5)">SD_DATA0/1.3E</text>
<text x="104.6" y="154.2">IC5</text>
<text x="111.7" y="154.2">FXL6408</text>
<text x="169.5" y="156">X2</text>
<text x="92.7" y="159.1">I2C_INT</text>
<text x="127.7" y="159.1">VIBRATOR/1.6E</text>
<text x="127.7" y="157.3">CHRG_STAT/3.3B</text>
<text x="127.7" y="160.9">WS2812_POWER_EN/4.1D</text>
<text x="148.8" y="159.1">3V3_SWITCHED/1.3C</text>
<text x="156.5" y="160.9">EXTIO-5</text>
<text x="179.2" y="160.9">WS2812_POWER/4.2D</text>
<text x="66.2" y="164.4">I2C_SDA/5.2B</text>
<text x="66.3" y="162.7">I2C_SCL/5.2B</text>
<text x="125.9" y="168">EXTIO-4</text>
<text x="125.9" y="166.2">EXTIO-5</text>
<text x="127.7" y="164.4">SD_CD/1.4E</text>
<text x="127.7" y="162.7">TOUCH_INT/5.2B</text>
<text x="146.5" y="166.2">WS2812_DATA_OUT/4.3D</text>
<text x="153.3" y="168">I2C_SDA/5.2B</text>
<text x="156.5" y="164.4">EXTIO-3</text>
<text x="156.5" y="162.7">EXTIO-4</text>
<text x="179.2" y="168">I2C_SCL/5.2B</text>
<text x="179.2" y="162.7">EXTIO-0</text>
<text x="179.2" y="164.4">EXTIO-1</text>
<text x="179.2" y="166.2">EXTIO-2</text>
<text x="125.9" y="169.8">EXTIO-3</text>
</g>
</svg>
